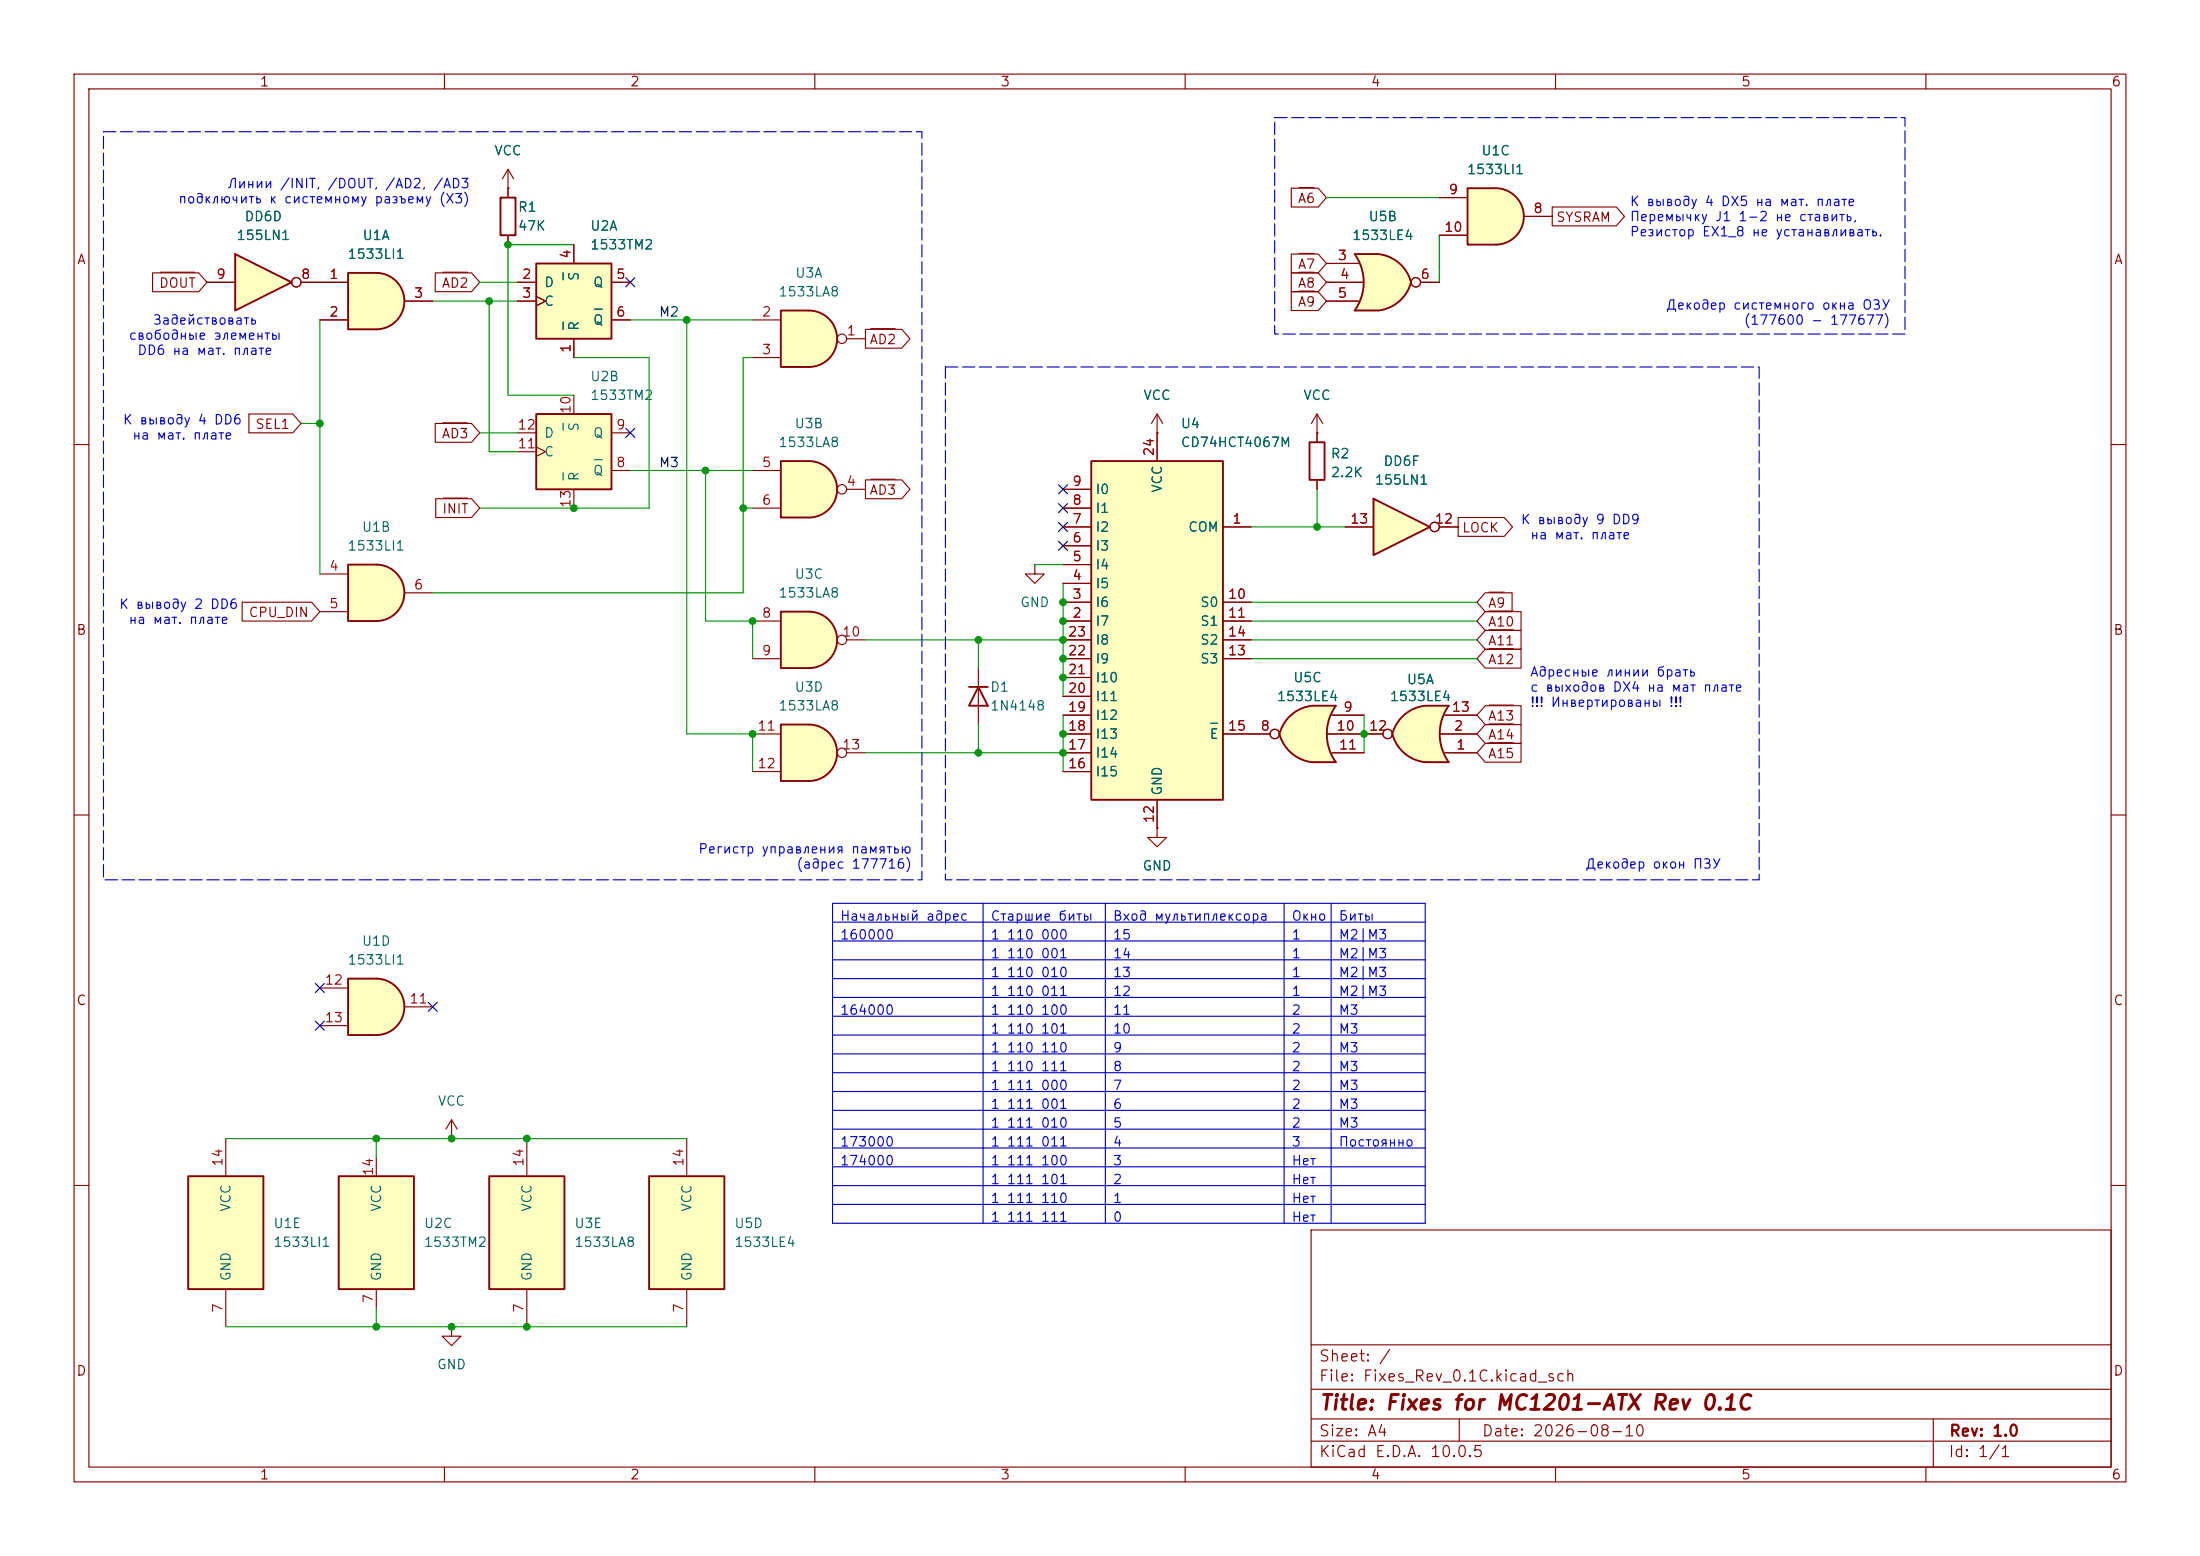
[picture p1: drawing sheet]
<svg xmlns="http://www.w3.org/2000/svg" width="297mm" height="210mm" viewBox="0 0 297 210" stroke-linecap="round" stroke-linejoin="round" font-family="sans-serif">
<g fill="none" stroke="#840000" stroke-width=".15">
<path d="M10 10h277v190h-277zM12 12h273v186h-273zM60 10v2M110 10v2M160 10v2M210 10v2M260 10v2M68.6 25.4h.1M68.6 22.9l-.8 1.2M68.6 22.9l.7 1.2M68.6 22.9v2.5M10 60h2"/>
<path d="M285 60h2M10 110h2M285 110h2M10 160h2M177 166h108v32h-108zM285 160h2M60 198v2M110 198v2M160 198v2M177 194.5h108M177 191.5h108M177 187.5h108"/>
<path d="M177 181.5h108M197 191.5v3M210 198v2M260 198v2M261 191.5v6.5"/>
</g>
<path d="M72.4 35.6h10.1v10.1h-10.1z" fill="#ffffc2"/>
<path d="M67.6 26.7h2v5.1h-2zM72.4 35.6h10.1v10.1h-10.1z" fill="none" stroke="#840000" stroke-width=".25"/>
<g fill="none" stroke="#840000" stroke-width=".15">
<path d="M68.6 25.4v1.3M68.6 31.8v1.2M69.8 38.1h2.6M77.5 33v2.6M82.5 38.1h2.6M69.8 40.6h2.6M72.4 40l1.3 .6-1.3 .7M77.5 45.7v2.6M82.5 43.2h2.6M156.2 58.4h.1M156.2 55.9l-.8 1.3M156.2 55.9l.8 1.3"/>
<path d="M156.2 55.9v2.5"/>
</g>
<path d="M76 36.8v1M76 43.5v1M80.2 41.7h1.1" fill="none" stroke="#006464" stroke-width=".15"/>
<path d="M201.9 25.4a3.8 3.8 0 0 1 3.8 3.8 3.8 3.8 0 0 1-3.8 3.8z" fill="#ffffc2" stroke="#ffffc2" stroke-width=".14"/>
<path d="M198.1 25.4h3.8v7.6h-3.8z" fill="#ffffc2"/>
<path d="M198.1 25.4h3.8a3.8 3.8 0 0 1 3.8 3.8 3.8 3.8 0 0 1-3.8 3.8h-3.8z" fill="none" stroke="#840000" stroke-width=".25"/>
<path d="M194.3 26.7h3.8M194.3 31.8h3.8M205.7 29.2h3.8" fill="none" stroke="#840000" stroke-width=".15"/>
<path d="M72.4 55.9h10.1v10.1h-10.1z" fill="#ffffc2"/>
<path d="M72.4 55.9h10.1v10.1h-10.1z" fill="none" stroke="#840000" stroke-width=".25"/>
<path d="M69.8 58.4h2.6M77.5 53.3v2.6M82.5 58.4h2.6M69.8 61h2.6M72.4 60.3l1.3 .7-1.3 .6M77.5 66v2.6M82.5 63.5h2.6" fill="none" stroke="#840000" stroke-width=".15"/>
<path d="M76 57.1v1M76 63.8v1M80.2 62.1h1.1" fill="none" stroke="#006464" stroke-width=".15"/>
<path d="M25.4 158.8h10.2v15.2h-10.2z" fill="#ffffc2"/>
<path d="M25.4 158.8h10.2v15.2h-10.2z" fill="none" stroke="#840000" stroke-width=".25"/>
<path d="M177.8 58.4h.1M177.8 55.9l-.8 1.3M177.8 55.9l.8 1.3M177.8 55.9v2.5M30.5 153.7v5.1M30.5 174v5.1" fill="none" stroke="#840000" stroke-width=".15"/>
<path d="M50.8 76.2a3.8 3.8 0 0 1 3.8 3.8 3.8 3.8 0 0 1-3.8 3.8z" fill="#ffffc2" stroke="#ffffc2" stroke-width=".14"/>
<path d="M47 76.2h3.8v7.6h-3.8z" fill="#ffffc2"/>
<path d="M47 76.2h3.8a3.8 3.8 0 0 1 3.8 3.8 3.8 3.8 0 0 1-3.8 3.8h-3.8z" fill="none" stroke="#840000" stroke-width=".25"/>
<path d="M43.2 77.5h3.8M43.2 82.6h3.8M54.6 80h3.8" fill="none" stroke="#840000" stroke-width=".15"/>
<path d="M109.2 62.2a3.8 3.8 0 0 1 3.8 3.8 3.8 3.8 0 0 1-3.8 3.9z" fill="#ffffc2" stroke="#ffffc2" stroke-width=".14"/>
<path d="M105.4 62.2h3.8v7.7h-3.8z" fill="#ffffc2"/>
<path d="M105.4 62.2h3.8a3.8 3.8 0 0 1 3.8 3.8 3.8 3.8 0 0 1-3.8 3.9h-3.8z" fill="none" stroke="#840000" stroke-width=".25"/>
<g fill="none" stroke="#840000" stroke-width=".15">
<path d="M101.6 63.5h3.8M101.6 68.6h3.8M114.3 66h2.5"/>
<circle cx="113.7" cy="66" r=".63"/>
</g>
<path d="M66 158.8h10.2v15.2h-10.2z" fill="#ffffc2"/>
<path d="M66 158.8h10.2v15.2h-10.2z" fill="none" stroke="#840000" stroke-width=".25"/>
<path d="M71.1 153.7v5.1M71.1 174v5.1" fill="none" stroke="#840000" stroke-width=".15"/>
<path d="M87.6 158.8h10.2v15.2h-10.2z" fill="#ffffc2"/>
<path d="M87.6 158.8h10.2v15.2h-10.2z" fill="none" stroke="#840000" stroke-width=".25"/>
<path d="M92.7 153.7v5.1M92.7 174v5.1" fill="none" stroke="#840000" stroke-width=".15"/>
<path d="M109.2 41.9a3.8 3.8 0 0 1 3.8 3.8 3.8 3.8 0 0 1-3.8 3.8z" fill="#ffffc2" stroke="#ffffc2" stroke-width=".14"/>
<path d="M105.4 41.9h3.8v7.6h-3.8z" fill="#ffffc2"/>
<path d="M105.4 41.9h3.8a3.8 3.8 0 0 1 3.8 3.8 3.8 3.8 0 0 1-3.8 3.8h-3.8z" fill="none" stroke="#840000" stroke-width=".25"/>
<g fill="none" stroke="#840000" stroke-width=".15">
<path d="M101.6 43.2h3.8M101.6 48.3h3.8M114.3 45.7h2.5"/>
<circle cx="113.7" cy="45.7" r=".63"/>
</g>
<path d="M192.4 95.3h3.2M192.4 102.9h3.2" fill="none" stroke="#ffffc2" stroke-width=".14"/>
<g fill="#ffffc2" stroke="#ffffc2" stroke-width=".14">
<path d="M189.2 96.8a5.2 5.2 0 0 1 3.2-1.6l.6 5.2-5-1.3 .4-1.2z"/>
<path d="M188 99.1l4.9-1.3-.5 5.1a5.1 5.1 0 0 1-4.4-3.8z"/>
</g>
<path d="M192.4 95.3h3.2a6.7 6.7 0 0 0 0 7.6h-3.2z" fill="#ffffc2"/>
<path d="M192.4 95.2a5.2 5.2 0 0 0-4.4 3.9 5.2 5.2 0 0 0 4.4 3.8M192.4 95.3h3.2a6.6 6.6 0 0 0 0 7.6h-3.2" fill="none" stroke="#840000" stroke-width=".25"/>
<g fill="none" stroke="#840000" stroke-width=".15">
<path d="M184.1 99.1h2.6M194.4 99.1h5M195.1 96.5h4.3M195.1 101.6h4.3"/>
<circle cx="187.3" cy="99.1" r=".63"/>
</g>
<path d="M45.7 158.8h10.2v15.2h-10.2z" fill="#ffffc2"/>
<path d="M45.7 158.8h10.2v15.2h-10.2z" fill="none" stroke="#840000" stroke-width=".25"/>
<path d="M50.8 156.2v2.6M50.8 174v2.5" fill="none" stroke="#840000" stroke-width=".15"/>
<path d="M147.3 62.2h17.8v45.8h-17.8z" fill="#ffffc2"/>
<path d="M147.3 62.2h17.8v45.8h-17.8z" fill="none" stroke="#840000" stroke-width=".25"/>
<g fill="none" stroke="#840000" stroke-width=".15">
<path d="M156.2 58.4v3.8M143.5 71.1h3.8M143.5 78.7h3.8M143.5 76.2h3.8M143.5 73.7h3.8M143.5 68.6h3.8M143.5 66h3.8M165.1 71.1h3.8M143.5 83.8h3.8M143.5 81.3h3.8M143.5 88.9h3.8M143.5 86.4h3.8"/>
<path d="M143.5 99.1h3.8M143.5 96.5h3.8M143.5 94h3.8M143.5 91.4h3.8M165.1 83.8h3.8M165.1 81.3h3.8M165.1 88.9h3.8M165.1 86.4h3.8M165.1 99.1h3.8M143.5 104.1h3.8M143.5 101.6h3.8M156.2 108v3.8"/>
</g>
<path d="M163.5 97.6h.9" fill="none" stroke="#006464" stroke-width=".15"/>
<path d="M182.9 34.3h3.2M182.9 41.9h3.2" fill="none" stroke="#ffffc2" stroke-width=".14"/>
<g fill="#ffffc2" stroke="#ffffc2" stroke-width=".14">
<path d="M185.5 36.8l5 1.3a5.2 5.2 0 0 1-4.4 3.8z"/>
<path d="M186.1 34.3a5.1 5.1 0 0 1 4.4 3.8l-5 1.3z"/>
</g>
<path d="M182.9 34.3h3.2v7.6h-3.2a6.7 6.7 0 0 0 0-7.6z" fill="#ffffc2"/>
<path d="M182.9 34.3h3.2a5.1 5.1 0 0 1 4.4 3.8 5.2 5.2 0 0 1-4.4 3.8h-3.2a6.6 6.6 0 0 0 0-7.6z" fill="none" stroke="#840000" stroke-width=".25"/>
<g fill="none" stroke="#840000" stroke-width=".15">
<path d="M179.1 35.6h4.3M179.1 38.1h4.9M191.8 38.1h2.5M179.1 40.6h4.3"/>
<circle cx="191.1" cy="38.1" r=".63"/>
</g>
<path d="M185.4 67.3l7.6 3.8-7.6 3.8z" fill="#ffffc2"/>
<path d="M176.8 59.7h2v5.1h-2zM185.4 67.3l7.6 3.8-7.6 3.8z" fill="none" stroke="#840000" stroke-width=".25"/>
<g fill="none" stroke="#840000" stroke-width=".15">
<path d="M177.8 58.4v1.3M177.8 64.8v1.2M181.6 71.1h3.8M194.3 71.1h2.5"/>
<circle cx="193.7" cy="71.1" r=".63"/>
</g>
<path d="M109.2 82.6a3.8 3.8 0 0 1 3.8 3.8 3.8 3.8 0 0 1-3.8 3.8z" fill="#ffffc2" stroke="#ffffc2" stroke-width=".14"/>
<path d="M105.4 82.6h3.8v7.6h-3.8z" fill="#ffffc2"/>
<path d="M105.4 82.6h3.8a3.8 3.8 0 0 1 3.8 3.8 3.8 3.8 0 0 1-3.8 3.8h-3.8z" fill="none" stroke="#840000" stroke-width=".25"/>
<g fill="none" stroke="#840000" stroke-width=".15">
<path d="M101.6 83.8h3.8M101.6 88.9h3.8M114.3 86.4h2.5M61 179.1v1.2h1.2l-1.2 1.3-1.3-1.3h1.3M61 179.1h.1"/>
<circle cx="113.7" cy="86.4" r=".63"/>
</g>
<path d="M50.8 36.8a3.8 3.8 0 0 1 3.8 3.8 3.8 3.8 0 0 1-3.8 3.9z" fill="#ffffc2" stroke="#ffffc2" stroke-width=".14"/>
<path d="M47 36.8h3.8v7.7h-3.8z" fill="#ffffc2"/>
<path d="M47 36.8h3.8a3.8 3.8 0 0 1 3.8 3.8 3.8 3.8 0 0 1-3.8 3.9h-3.8z" fill="none" stroke="#840000" stroke-width=".25"/>
<path d="M43.2 38.1h3.8M43.2 43.2h3.8M54.6 40.6h3.8" fill="none" stroke="#840000" stroke-width=".15"/>
<path d="M31.7 34.3l7.7 3.8-7.7 3.8z" fill="#ffffc2"/>
<path d="M31.7 34.3l7.7 3.8-7.7 3.8z" fill="none" stroke="#840000" stroke-width=".25"/>
<g fill="none" stroke="#840000" stroke-width=".15">
<path d="M27.9 38.1h3.8M40.6 38.1h2.6"/>
<circle cx="40" cy="38.1" r=".63"/>
</g>
<path d="M109.2 97.8a3.8 3.8 0 0 1 3.8 3.8 3.8 3.8 0 0 1-3.8 3.8z" fill="#ffffc2" stroke="#ffffc2" stroke-width=".14"/>
<path d="M105.4 97.8h3.8v7.6h-3.8z" fill="#ffffc2"/>
<path d="M105.4 97.8h3.8a3.8 3.8 0 0 1 3.8 3.8 3.8 3.8 0 0 1-3.8 3.8h-3.8z" fill="none" stroke="#840000" stroke-width=".25"/>
<g fill="none" stroke="#840000" stroke-width=".15">
<path d="M101.6 99.1h3.8M101.6 104.1h3.8M114.3 101.6h2.5M61 153.7h.1M61 151.1l-.8 1.3M61 151.1l.7 1.3M61 151.1v2.6"/>
<circle cx="113.7" cy="101.6" r=".63"/>
</g>
<path d="M50.8 132.1a3.8 3.8 0 0 1 3.8 3.8 3.8 3.8 0 0 1-3.8 3.8z" fill="#ffffc2" stroke="#ffffc2" stroke-width=".14"/>
<path d="M47 132.1h3.8v7.6h-3.8z" fill="#ffffc2"/>
<path d="M130.8 92.7h2.5M132.1 92.7l1.2 2.6h-2.5zM47 132.1h3.8a3.8 3.8 0 0 1 3.8 3.8 3.8 3.8 0 0 1-3.8 3.8h-3.8z" fill="none" stroke="#840000" stroke-width=".25"/>
<path d="M132.1 90.2v7.6M43.2 133.4h3.8M43.2 138.4h3.8M54.6 135.9h3.8" fill="none" stroke="#840000" stroke-width=".15"/>
<path d="M177.2 95.3h3.1M177.2 102.9h3.1" fill="none" stroke="#ffffc2" stroke-width=".14"/>
<g fill="#ffffc2" stroke="#ffffc2" stroke-width=".14">
<path d="M172.7 99.1l5-1.4-.6 5.2a5.2 5.2 0 0 1-4.4-3.8z"/>
<path d="M174 96.8a5.1 5.1 0 0 1 3.1-1.5l.6 5.1-5-1.3 .5-1.2z"/>
</g>
<path d="M177.2 95.3h3.1a6.6 6.6 0 0 0 0 7.6h-3.1z" fill="#ffffc2"/>
<path d="M174 96.8a5.1 5.1 0 0 1 3.1-1.5h3.2a6.6 6.6 0 0 0 0 7.6h-3.1a5.2 5.2 0 0 1-4.5-3.8l.5-1.2z" fill="none" stroke="#840000" stroke-width=".25"/>
<g fill="none" stroke="#840000" stroke-width=".15">
<path d="M20.6 36.8h6.2l1.1 1.3-1.1 1.3h-6.2zM21.6 36.7h4.7M27.9 38.1h3.8M40.6 38.1h6.4M58.8 36.8h4.9l1.1 1.3-1.1 1.3h-4.9zM59.8 36.7h3.3M68.6 25.4h.1M68.6 25.4v1.3M68.6 31.8v1.2M69.8 38.1h2.6M77.5 33v2.6M82.5 38.1h2.6"/>
<path d="M174.3 39.4h3.7l1.1 1.2-1.1 1.3h-3.7zM174.3 34.3h3.7l1.1 1.3-1.1 1.2h-3.7zM174.3 25.4h3.7l1.1 1.3-1.1 1.2h-3.7zM174.3 36.8h3.7l1.1 1.3-1.1 1.3h-3.7zM175.4 39.3h2M175.4 36.7h2M175.4 34.2h2M175.4 25.3h2M179.1 35.6h4.3M179.1 38.1h4.9M191.8 38.1h2.5M194.3 26.7h3.8"/>
<path d="M194.3 31.8h3.8M205.7 29.2h3.8M209.5 27.9h8.7l1.1 1.3-1.1 1.3h-8.7zM33.6 55.9h5.9l1.1 1.3-1.1 1.2h-5.9zM43.2 43.2h3.8M54.6 40.6h3.8M58.8 57.1h4.9l1.1 1.3-1.1 1.3h-4.9zM59.8 57.1h3.3M69.8 40.6h2.6M72.4 40l1.3 .6-1.3 .7M77.5 45.7v2.6M82.5 43.2h2.6"/>
<path d="M116.8 44.4h4.9l1.2 1.3-1.2 1.3h-4.9zM117.5 44.4h3.4M156.2 58.4h.1M156.2 58.4v3.8M177.8 58.4h.1M177.8 58.4v1.3M179.1 40.6h4.3M58.8 67.3h4.9l1.1 1.3-1.1 1.3h-4.9zM59.9 67.2h3.2M116.8 64.8h4.9l1.2 1.2-1.2 1.3h-4.9zM117.5 64.7h3.4M139.7 76.2v1.3h1.3l-1.3 1.2-1.3-1.2h1.3"/>
<path d="M139.7 76.2h.1M143.5 71.1h3.8M143.5 78.7h3.8M143.5 76.2h3.8M143.5 73.7h3.8M143.5 68.6h3.8M143.5 66h3.8M165.1 71.1h3.8M177.8 64.8v1.2M181.6 71.1h3.8M194.3 71.1h2.5M196.8 69.8h6.3l1.1 1.3-1.1 1.3h-6.3z"/>
<path d="M201 79.9h2.1M32.7 81.3h9.4l1.1 1.3-1.1 1.2h-9.4zM143.5 99.1h3.8M143.5 96.5h3.8M143.5 83.8h3.8M143.5 81.3h3.8M143.5 88.9h3.8M143.5 86.4h3.8M143.5 94h3.8M143.5 91.4h3.8M165.1 99.1h6.3M165.1 83.8h3.8"/>
<path d="M165.1 81.3h3.8M165.1 88.9h3.8M165.1 86.4h3.8M179.2 99.1h7.5M179.8 96.5h4.3M194.4 99.1h5M195.1 96.5h4.3M200.5 87.6h4.8v2.6h-4.8l-1.1-1.3zM200.5 82.5h4.8v2.6h-4.8l-1.1-1.3zM200.5 97.8h4.8v2.5h-4.8l-1.1-1.2zM200.5 95.2h4.8v2.6h-4.8l-1.1-1.3zM200.5 85.1h4.8v2.5h-4.8l-1.1-1.2z"/>
<path d="M200.5 80h3.6v2.6h-3.6l-1.1-1.3zM201 87.5h3.3M201 82.5h3.3M201 97.7h3.3M201 95.2h3.3M201 85h3.3M143.5 101.6h3.8M143.5 104.1h3.8M156.2 111.8v1.2h1.3l-1.3 1.3-1.3-1.3h1.3M156.2 111.8h.1M156.2 108v3.8M179.8 101.6h4.3"/>
<path d="M195.1 101.6h4.3M200.5 100.3h4.8v2.6h-4.8l-1.1-1.3zM201 100.2h3.3"/>
<circle cx="40" cy="38.1" r=".63"/>
<circle cx="191.1" cy="38.1" r=".63"/>
<circle cx="193.7" cy="71.1" r=".63"/>
<circle cx="172.1" cy="99.1" r=".63"/>
<circle cx="187.3" cy="99.1" r=".63"/>
</g>
<g fill="none" stroke="#0000c2" stroke-width=".15">
<path d="M112.4 124.5h80M112.4 127h80M112.4 129.5h80M112.4 132.1h80M112.4 134.6h80M112.4 137.2h80M112.4 139.7h80M112.4 121.9h80v43.2h-80zM132.7 121.9v43.2M149.2 121.9v43.2M173.4 121.9v43.2M179.7 121.9v43.2"/>
<path d="M112.4 142.2h80M112.4 144.8h80M112.4 147.3h80M112.4 149.9h80M112.4 152.4h80M112.4 154.9h80M112.4 157.5h80M112.4 160h80M112.4 162.6h80"/>
</g>
<g fill="none" stroke="#009600" stroke-width=".15">
<path d="M64.8 38.1h5M77.5 33h-8.9v20.3h8.9M179.1 26.7h15.2M194.3 31.8v6.3M40.6 57.2h2.6M43.2 43.2v34.3M58.4 40.6h11.4M64.8 58.4h5M66 40.6v20.4h3.8M77.5 48.3h10.1v20.3h-22.8M85.1 43.2h16.5M92.7 43.2v55.9h8.9v5"/>
<path d="M101.6 48.3h-1.3v31.7h-41.9M85.1 63.5h16.5M95.2 63.5v20.3h6.4v5.1M100.3 68.6h1.3M139.7 76.2h3.8M143.5 78.7v15.3M168.9 71.1h12.7M177.8 66v5.1M116.8 86.4h26.7M132.1 86.4v3.8M132.1 97.8v3.8M143.5 96.5v7.6"/>
<path d="M168.9 83.8h30.5M168.9 86.4h30.5M168.9 88.9h30.5M168.9 81.3h30.5M184.1 96.5v5.1M116.8 101.6h26.7M30.5 153.7h62.2M50.8 153.7v2.5M30.5 179.1h62.2M50.8 176.5v2.6"/>
</g>
<g fill="none" stroke="#000084" stroke-width=".15">
<path d="M84.5 37.5l1.2 1.2M85.7 37.5l-1.2 1.2M84.5 57.8l1.2 1.2M85.7 57.8l-1.2 1.2M142.9 73.1l1.2 1.2M142.9 65.4l1.2 1.2M142.9 68l1.2 1.2M142.9 70.5l1.2 1.2M144.1 73.1l-1.2 1.2M144.1 65.4l-1.2 1.2M144.1 68l-1.2 1.2M144.1 70.5l-1.2 1.2"/>
<path d="M42.6 132.7l1.2 1.3M42.6 137.8l1.2 1.2M43.8 132.7l-1.2 1.3M43.8 137.8l-1.2 1.2M57.8 135.3l1.2 1.2M59 135.3l-1.2 1.2"/>
</g>
<path d="M14 17.8h110.5v100.9h-110.5zM172.1 15.9h85.1v29.2h-85.1zM127.6 49.5h109.9v69.2h-109.9z" fill="none" stroke="#0000c2" stroke-width=".15" stroke-dasharray="1.7 .6"/>
<path d="M76 36.8v1M76 43.5v1M80.2 41.7h1.1M163.5 97.6h.9" fill="none" stroke="#006464" stroke-width=".15"/>
<g fill="#009600" stroke="#009600" stroke-width=".14">
<circle cx="71.1" cy="179.1" r=".46"/>
<circle cx="61" cy="179.1" r=".46"/>
<circle cx="50.8" cy="153.7" r=".46"/>
<circle cx="61" cy="153.7" r=".46"/>
<circle cx="50.8" cy="179.1" r=".46"/>
<circle cx="100.3" cy="68.6" r=".46"/>
<circle cx="71.1" cy="153.7" r=".46"/>
<circle cx="43.2" cy="57.2" r=".46"/>
<circle cx="101.6" cy="83.8" r=".46"/>
<circle cx="101.6" cy="99.1" r=".46"/>
<circle cx="66" cy="40.6" r=".46"/>
<circle cx="68.6" cy="33" r=".46"/>
<circle cx="143.5" cy="91.4" r=".46"/>
<circle cx="132.1" cy="86.4" r=".46"/>
<circle cx="143.5" cy="88.9" r=".46"/>
<circle cx="177.8" cy="71.1" r=".46"/>
<circle cx="143.5" cy="86.4" r=".46"/>
<circle cx="143.5" cy="81.3" r=".46"/>
<circle cx="143.5" cy="83.8" r=".46"/>
<circle cx="132.1" cy="101.6" r=".46"/>
<circle cx="143.5" cy="101.6" r=".46"/>
<circle cx="143.5" cy="99.1" r=".46"/>
<circle cx="184.1" cy="99.1" r=".46"/>
<circle cx="92.7" cy="43.2" r=".46"/>
<circle cx="77.5" cy="68.6" r=".46"/>
<circle cx="95.2" cy="63.5" r=".46"/>
</g>
<text font-size="2" fill="#840000" x="178" y="190.8">Title: Fixes for MC1201-ATX Rev 0.1C</text>
<g font-size="1.5" fill="#840000">
<text x="178" y="184.1">Sheet: /</text>
<text x="178" y="186.8">File: Fixes_Rev_0.1C.kicad_sch</text>
<text x="178" y="197">KiCad E.D.A. 10.0.5</text>
<text x="178" y="194.2">Size: A4</text>
<text x="200" y="194.2">Date: 2026-08-10</text>
<text x="263" y="197">Id: 1/1</text>
<text x="263" y="194.2">Rev: 1.0</text>
</g>
<g font-size="1.3" fill="#840000">
<text x="35" y="12">1</text>
<text x="85" y="12">2</text>
<text x="135" y="12">3</text>
<text x="185" y="12">4</text>
<text x="235" y="12">5</text>
<text x="285" y="12">6</text>
<text x="175.1" y="27.7">A6</text>
<text x="10.3" y="36">A</text>
<text x="210" y="30.3">SYSRAM</text>
<text x="285.3" y="36">A</text>
<text x="21.4" y="39.2">DOUT</text>
<text x="59.5" y="39.2">AD2</text>
<text x="175.1" y="41.7">A9</text>
<text x="175.1" y="36.6">A7</text>
<text x="175.1" y="39.2">A8</text>
<text x="117.3" y="46.8">AD2</text>
<text x="34.4" y="58.2">SEL1</text>
<text x="59.5" y="59.5">AD3</text>
<text x="59.6" y="69.6">INIT</text>
<text x="117.3" y="67.1">AD3</text>
<text x="197.3" y="72.2">LOCK</text>
<text x="33.5" y="83.6">CPU_DIN</text>
<text x="200.8" y="82.3">A9</text>
<text x="10.2" y="86">B</text>
<text x="200.8" y="90">A12</text>
<text x="200.8" y="84.9">A10</text>
<text x="200.8" y="87.4">A11</text>
<text x="285.2" y="86">B</text>
<text x="200.8" y="100.1">A14</text>
<text x="200.8" y="97.6">A13</text>
<text x="200.8" y="102.7">A15</text>
<text x="10.2" y="136">C</text>
<text x="285.2" y="136">C</text>
<text x="10.2" y="186">D</text>
<text x="285.2" y="186">D</text>
<text x="35" y="200">1</text>
<text x="85" y="200">2</text>
<text x="135" y="200">3</text>
<text x="185" y="200">4</text>
<text x="235" y="200">5</text>
<text x="285" y="200">6</text>
</g>
<g font-size="1.3" fill="#006464">
<text x="66.6" y="21.3">VCC</text>
<text x="198" y="23.8">1533LI1</text>
<text x="199.9" y="21.3">U1C</text>
<text x="69.8" y="28.9">R1</text>
<text x="31.8" y="32.7">155LN1</text>
<text x="32.9" y="30.2">DD6D</text>
<text x="46.8" y="35.3">1533LI1</text>
<text x="48.9" y="32.7">U1A</text>
<text x="69.8" y="31.4">47K</text>
<text x="79.6" y="31.4">U2A</text>
<text x="79.6" y="34">1533TM2</text>
<text x="182.5" y="32.7">1533LE4</text>
<text x="184.7" y="30.2">U5B</text>
<text x="73.4" y="39.1">D</text>
<text x="73.4" y="41.6">C</text>
<text x="78.4" y="38" transform="rotate(-90 78.4 38)">S</text>
<text x="80" y="39.1">Q</text>
<text x="105" y="40.3">1533LA8</text>
<text x="107.3" y="37.8">U3A</text>
<text x="78.4" y="44.7" transform="rotate(-90 78.4 44.7)">R</text>
<text x="80" y="44.1">Q</text>
<text x="79.6" y="51.8">U2B</text>
<text x="73.4" y="59.4">D</text>
<text x="78.4" y="58.3" transform="rotate(-90 78.4 58.3)">S</text>
<text x="79.6" y="54.3">1533TM2</text>
<text x="80" y="59.4">Q</text>
<text x="107.2" y="58.1">U3B</text>
<text x="154.3" y="54.3">VCC</text>
<text x="159.3" y="58.1">U4</text>
<text x="175.9" y="54.3">VCC</text>
<text x="73.4" y="61.9">C</text>
<text x="78.4" y="65.1" transform="rotate(-90 78.4 65.1)">R</text>
<text x="80" y="64.5">Q</text>
<text x="105" y="60.7">1533LA8</text>
<text x="159.3" y="60.7">CD74HCT4067M</text>
<text x="179.6" y="62.2">R2</text>
<text x="179.6" y="64.7">2.2K</text>
<text x="185.5" y="65.7">155LN1</text>
<text x="186.7" y="63.2">DD6F</text>
<text x="147.8" y="69.5">I1</text>
<text x="147.8" y="67">I0</text>
<text x="157.2" y="66.6" transform="rotate(-90 157.2 66.6)">VCC</text>
<text x="46.8" y="74.6">1533LI1</text>
<text x="48.8" y="72.1">U1B</text>
<text x="147.8" y="77.2">I4</text>
<text x="147.8" y="74.6">I3</text>
<text x="147.8" y="72.1">I2</text>
<text x="160.3" y="72.1">COM</text>
<text x="105" y="81">1533LA8</text>
<text x="107.2" y="78.4">U3C</text>
<text x="137.6" y="82.2">GND</text>
<text x="147.8" y="82.2">I6</text>
<text x="147.8" y="79.7">I5</text>
<text x="161.9" y="82.2">S0</text>
<text x="147.8" y="84.8">I7</text>
<text x="147.8" y="89.9">I9</text>
<text x="147.8" y="87.3">I8</text>
<text x="161.9" y="84.8">S1</text>
<text x="161.9" y="89.9">S3</text>
<text x="161.9" y="87.3">S2</text>
<text x="107.2" y="93.7">U3D</text>
<text x="133.6" y="93.7">D1</text>
<text x="147.8" y="94.9">I11</text>
<text x="147.8" y="92.4">I10</text>
<text x="172.3" y="94.9">1533LE4</text>
<text x="174.5" y="92.4">U5C</text>
<text x="187.5" y="94.9">1533LE4</text>
<text x="189.8" y="92.7">U5A</text>
<text x="105" y="96.2">1533LA8</text>
<text x="133.6" y="96.2">1N4148</text>
<text x="147.8" y="100">I13</text>
<text x="147.8" y="97.5">I12</text>
<text x="163.2" y="100">E</text>
<text x="147.8" y="105.1">I15</text>
<text x="147.8" y="102.6">I14</text>
<text x="157.2" y="107.5" transform="rotate(-90 157.2 107.5)">GND</text>
<text x="154.1" y="117.8">GND</text>
<text x="46.8" y="130.5">1533LI1</text>
<text x="48.8" y="128">U1D</text>
<text x="59" y="149.6">VCC</text>
<text x="31.4" y="163.6" transform="rotate(-90 31.4 163.6)">VCC</text>
<text x="36.8" y="166.1">U1E</text>
<text x="51.8" y="163.6" transform="rotate(-90 51.8 163.6)">VCC</text>
<text x="57.1" y="166.1">U2C</text>
<text x="72.1" y="163.6" transform="rotate(-90 72.1 163.6)">VCC</text>
<text x="77.5" y="166.1">U3E</text>
<text x="93.7" y="163.6" transform="rotate(-90 93.7 163.6)">VCC</text>
<text x="99" y="166.1">U5D</text>
<text x="31.4" y="173" transform="rotate(-90 31.4 173)">GND</text>
<text x="36.8" y="168.6">1533LI1</text>
<text x="51.8" y="173" transform="rotate(-90 51.8 173)">GND</text>
<text x="57.1" y="168.6">1533TM2</text>
<text x="72.1" y="173" transform="rotate(-90 72.1 173)">GND</text>
<text x="77.5" y="168.6">1533LA8</text>
<text x="93.7" y="173" transform="rotate(-90 93.7 173)">GND</text>
<text x="99" y="168.6">1533LE4</text>
<text x="58.9" y="185.1">GND</text>
</g>
<g font-size="1.3" fill="#0000c2">
<text x="24" y="27.8">подключить к системному разъему (X3)</text>
<text x="30.6" y="25.7">Линии /INIT, /DOUT, /AD2, /AD3</text>
<text x="219.9" y="28.1">К выводу 4 DX5 на мат. плате</text>
<text x="219.9" y="30.2">Перемычку J1 1-2 не ставить,</text>
<text x="219.9" y="32.2">Резистор EX1_8 не устанавливать.</text>
<text x="17.3" y="46.2">свободные элементы</text>
<text x="20.5" y="44.1">Задействовать</text>
<text x="224.8" y="42.1">Декодер системного окна ОЗУ</text>
<text x="235.3" y="44.2">(177600 - 177677)</text>
<text x="18.5" y="48.2">DD6 на мат. плате</text>
<text x="16.5" y="57.6">К выводу 4 DD6</text>
<text x="17.8" y="59.6">на мат. плате</text>
<text x="205.2" y="71.1">К выводу 9 DD9</text>
<text x="206.5" y="73.1">на мат. плате</text>
<text x="16" y="82.5">К выводу 2 DD6</text>
<text x="17.3" y="84.5">на мат. плате</text>
<text x="206.5" y="91.6">Адресные линии брать</text>
<text x="206.5" y="93.7">с выходов DX4 на мат плате</text>
<text x="206.5" y="95.7">!!! Инвертированы !!!</text>
<text x="94.2" y="115.5">Регистр управления памятью</text>
<text x="107.4" y="117.6">(адрес 177716)</text>
<text x="213.9" y="117.6">Декодер окон ПЗУ</text>
<text x="113.3" y="124.6">Начальный адрес</text>
<text x="133.6" y="124.6">Старшие биты</text>
<text x="150.2" y="124.6">Вход мультиплексора</text>
<text x="174.3" y="124.6">Окно</text>
<text x="180.6" y="124.6">Биты</text>
<text x="113.3" y="127.1">160000</text>
<text x="133.6" y="127.1">1 110 000</text>
<text x="133.6" y="129.7">1 110 001</text>
<text x="150.2" y="127.1">15</text>
<text x="150.2" y="129.7">14</text>
<text x="174.3" y="127.1">1</text>
<text x="174.3" y="129.7">1</text>
<text x="180.6" y="127.1">M2|M3</text>
<text x="180.6" y="129.7">M2|M3</text>
<text x="113.3" y="137.3">164000</text>
<text x="133.6" y="132.2">1 110 010</text>
<text x="133.6" y="134.7">1 110 011</text>
<text x="133.6" y="137.3">1 110 100</text>
<text x="150.2" y="132.2">13</text>
<text x="150.2" y="134.7">12</text>
<text x="150.2" y="137.3">11</text>
<text x="174.3" y="132.2">1</text>
<text x="174.3" y="134.7">1</text>
<text x="174.3" y="137.3">2</text>
<text x="180.6" y="132.2">M2|M3</text>
<text x="180.6" y="134.7">M2|M3</text>
<text x="180.6" y="137.3">M3</text>
<text x="133.6" y="139.8">1 110 101</text>
<text x="133.6" y="142.4">1 110 110</text>
<text x="150.2" y="139.8">10</text>
<text x="150.2" y="142.4">9</text>
<text x="174.3" y="139.8">2</text>
<text x="174.3" y="142.4">2</text>
<text x="180.6" y="139.8">M3</text>
<text x="180.6" y="142.4">M3</text>
<text x="133.6" y="144.9">1 110 111</text>
<text x="133.6" y="147.4">1 111 000</text>
<text x="133.6" y="150">1 111 001</text>
<text x="150.2" y="144.9">8</text>
<text x="150.2" y="147.4">7</text>
<text x="150.2" y="150">6</text>
<text x="174.3" y="144.9">2</text>
<text x="174.3" y="147.4">2</text>
<text x="174.3" y="150">2</text>
<text x="180.6" y="144.9">M3</text>
<text x="180.6" y="147.4">M3</text>
<text x="180.6" y="150">M3</text>
<text x="113.3" y="155.1">173000</text>
<text x="133.6" y="152.5">1 111 010</text>
<text x="133.6" y="155.1">1 111 011</text>
<text x="150.2" y="152.5">5</text>
<text x="150.2" y="155.1">4</text>
<text x="174.3" y="152.5">2</text>
<text x="174.3" y="155.1">3</text>
<text x="180.6" y="152.5">M3</text>
<text x="180.6" y="155.1">Постоянно</text>
<text x="113.3" y="157.6">174000</text>
<text x="133.6" y="157.6">1 111 100</text>
<text x="133.6" y="160.1">1 111 101</text>
<text x="150.2" y="157.6">3</text>
<text x="150.2" y="160.1">2</text>
<text x="174.3" y="157.6">Нет</text>
<text x="174.3" y="160.1">Нет</text>
<text x="133.6" y="162.7">1 111 110</text>
<text x="133.6" y="165.2">1 111 111</text>
<text x="150.2" y="162.7">1</text>
<text x="150.2" y="165.2">0</text>
<text x="174.3" y="162.7">Нет</text>
<text x="174.3" y="165.2">Нет</text>
</g>
<g font-size="1.3" fill="#a90000">
<text x="195.5" y="26.5">9</text>
<text x="206.9" y="29.1">8</text>
<text x="77.3" y="35" transform="rotate(-90 77.3 35)">4</text>
<text x="180.5" y="35.4">3</text>
<text x="194.9" y="31.6">10</text>
<text x="29.1" y="38">9</text>
<text x="40.5" y="38">8</text>
<text x="44.4" y="38">1</text>
<text x="55.8" y="40.5">3</text>
<text x="70.4" y="38">2</text>
<text x="70.4" y="40.5">3</text>
<text x="83.1" y="38">5</text>
<text x="180.5" y="40.5">5</text>
<text x="180.8" y="38">4</text>
<text x="191.7" y="38">6</text>
<text x="44.4" y="43">2</text>
<text x="77.3" y="47.7" transform="rotate(-90 77.3 47.7)">1</text>
<text x="83.1" y="43">6</text>
<text x="102.8" y="43">2</text>
<text x="114.2" y="45.6">1</text>
<text x="102.8" y="48.1">3</text>
<text x="69.8" y="58.3">12</text>
<text x="77.3" y="55.9" transform="rotate(-90 77.3 55.9)">10</text>
<text x="83.1" y="58.3">9</text>
<text x="69.8" y="60.8">11</text>
<text x="83.1" y="63.4">8</text>
<text x="102.8" y="63.4">5</text>
<text x="114.2" y="65.9">4</text>
<text x="144.7" y="65.9">9</text>
<text x="156.1" y="61.7" transform="rotate(-90 156.1 61.7)">24</text>
<text x="77.3" y="68.6" transform="rotate(-90 77.3 68.6)">13</text>
<text x="102.8" y="68.4">6</text>
<text x="144.7" y="71">7</text>
<text x="144.7" y="68.4">8</text>
<text x="166.3" y="71">1</text>
<text x="182.2" y="71">13</text>
<text x="193.6" y="71">12</text>
<text x="44.4" y="77.3">4</text>
<text x="144.7" y="76.1">5</text>
<text x="144.7" y="73.5">6</text>
<text x="44.4" y="82.4">5</text>
<text x="55.8" y="79.9">6</text>
<text x="102.8" y="83.7">8</text>
<text x="144.7" y="83.7">2</text>
<text x="144.7" y="81.1">3</text>
<text x="144.7" y="78.6">4</text>
<text x="165.7" y="81.1">10</text>
<text x="165.7" y="83.7">11</text>
<text x="102.8" y="88.8">9</text>
<text x="113.6" y="86.2">10</text>
<text x="144.1" y="88.8">22</text>
<text x="144.1" y="86.2">23</text>
<text x="165.7" y="88.8">13</text>
<text x="165.7" y="86.2">14</text>
<text x="144.1" y="93.8">20</text>
<text x="144.1" y="91.3">21</text>
<text x="102.2" y="98.9">11</text>
<text x="113.6" y="101.5">13</text>
<text x="144.1" y="101.5">17</text>
<text x="144.1" y="98.9">18</text>
<text x="144.1" y="96.4">19</text>
<text x="165.7" y="98.9">15</text>
<text x="170.1" y="98.9">8</text>
<text x="180.3" y="98.9">10</text>
<text x="180.7" y="101.5">11</text>
<text x="181.3" y="96.4">9</text>
<text x="184.7" y="98.9">12</text>
<text x="195.9" y="96.4">13</text>
<text x="196.2" y="98.9">2</text>
<text x="196.5" y="101.5">1</text>
<text x="102.2" y="104">12</text>
<text x="144.1" y="104">16</text>
<text x="156.1" y="111.2" transform="rotate(-90 156.1 111.2)">12</text>
<text x="43.7" y="133.2">12</text>
<text x="55.2" y="135.8">11</text>
<text x="43.7" y="138.3">13</text>
<text x="30.3" y="157.5" transform="rotate(-90 30.3 157.5)">14</text>
<text x="50.7" y="158.8" transform="rotate(-90 50.7 158.8)">14</text>
<text x="71" y="157.5" transform="rotate(-90 71 157.5)">14</text>
<text x="92.6" y="157.5" transform="rotate(-90 92.6 157.5)">14</text>
<text x="30.3" y="177.3" transform="rotate(-90 30.3 177.3)">7</text>
<text x="50.7" y="176" transform="rotate(-90 50.7 176)">7</text>
<text x="71" y="177.3" transform="rotate(-90 71 177.3)">7</text>
<text x="92.6" y="177.3" transform="rotate(-90 92.6 177.3)">7</text>
</g>
<g font-size="1.3" fill="#0f0f0f">
<text x="88.9" y="43.1">M2</text>
<text x="88.9" y="63.4">M3</text>
</g>
</svg>
